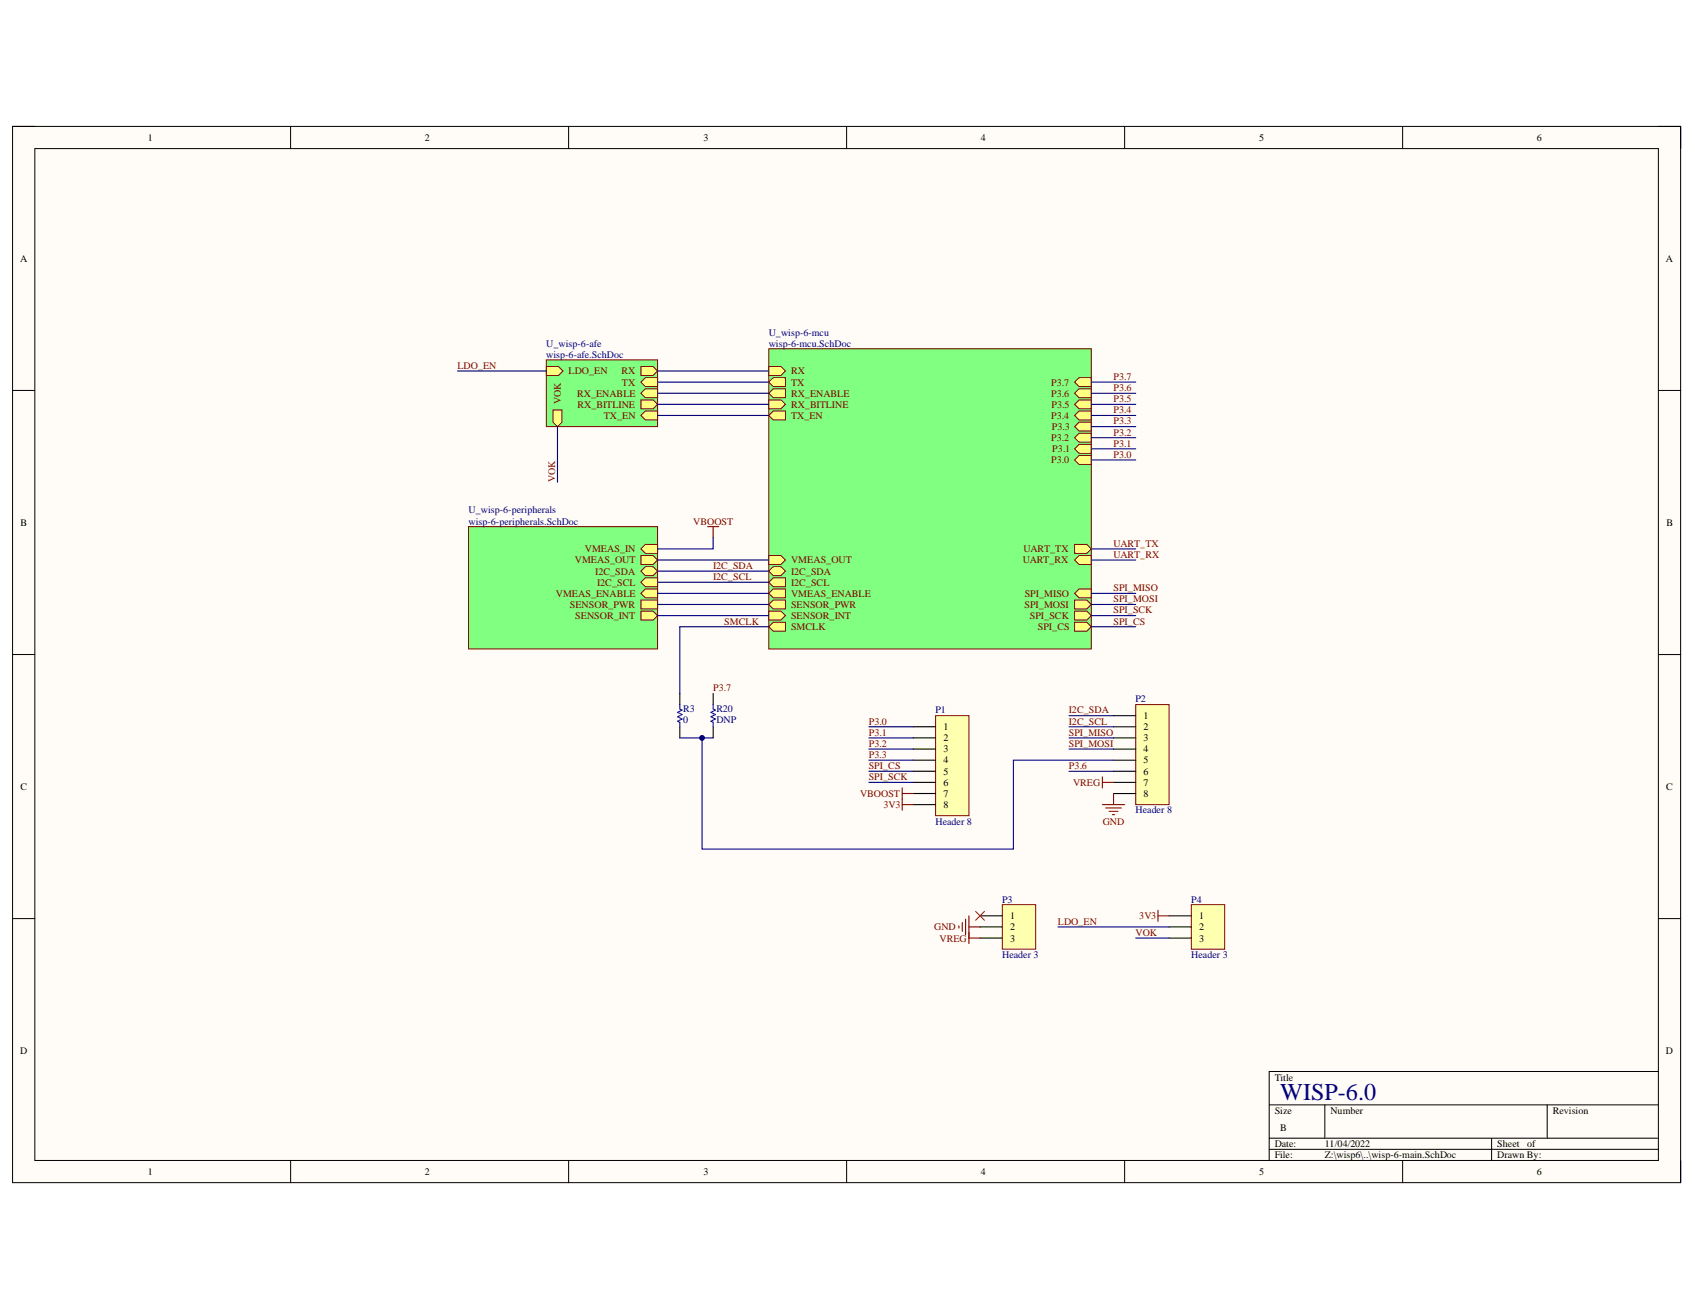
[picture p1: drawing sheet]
<svg xmlns="http://www.w3.org/2000/svg" width="279mm" height="216mm" viewBox="0 0 279 216" stroke-linecap="round" stroke-linejoin="round" font-family="sans-serif">
<path d="M2.1 20.8h274.9v174.1h-274.9z" fill-rule="evenodd" fill="#fffcf8"/>
<path d="M2.1 20.8h274.9v174.1h-274.9z" fill="none" stroke="#000" stroke-width=".16"/>
<path d="M5.7 24.5h267.7v166.8h-267.7z" fill-rule="evenodd" fill="#fffcf8"/>
<g fill="none" stroke="#000" stroke-width=".16">
<path d="M2.1 20.8h3.6M5.7 24.5h267.7v166.8h-267.7zM47.9 20.8v3.7M93.7 20.8v3.7M139.6 20.8v3.7M185.4 20.8v3.7M231.2 20.8v3.7M273.4 20.8h3.6v3.7M2.1 64.3h3.6M273.4 64.4h3.6M2.1 107.9h3.6M273.4 107.9h3.6"/>
<path d="M2.1 151.4h3.6M273.4 151.4h3.6M273.4 176.6h-64.2v14.7M47.9 191.3v3.6M93.7 191.3v3.6M139.6 191.3v3.6M185.4 191.3v3.6M209.2 182.1h64.2M209.2 187.6h64.2M209.2 189.4h64.2M218.4 182.1v5.5M231.2 191.3v3.6"/>
<path d="M245.9 187.6v3.7M255 182.1v5.5M277 191.3v3.6"/>
</g>
<path d="M126.7 57.5h53.2v49.5h-53.2z" fill-rule="evenodd" fill="#80ff80"/>
<path d="M126.7 57.5h53.2v49.5h-53.2z" fill="none" stroke="#800000" stroke-width=".16"/>
<path d="M126.7 60.4h2l.8 .7-.8 .8h-2z" fill-rule="evenodd" fill="#ffff80"/>
<path d="M126.7 60.4h2l.8 .7-.8 .8h-2z" fill="none" stroke="#800000" stroke-width=".16"/>
<path d="M126.7 63l.8-.8h2v1.5h-2z" fill-rule="evenodd" fill="#ffff80"/>
<path d="M126.7 63l.8-.8h2v1.5h-2z" fill="none" stroke="#800000" stroke-width=".16"/>
<path d="M126.7 64.8l.8-.7h2v1.4h-2z" fill-rule="evenodd" fill="#ffff80"/>
<path d="M126.7 64.8l.8-.7h2v1.4h-2z" fill="none" stroke="#800000" stroke-width=".16"/>
<path d="M126.7 97.8l.8-.7h2v1.4h-2z" fill-rule="evenodd" fill="#ffff80"/>
<path d="M126.7 97.8l.8-.7h2v1.4h-2z" fill="none" stroke="#800000" stroke-width=".16"/>
<path d="M126.7 96l.8-.8h2v1.5h-2z" fill-rule="evenodd" fill="#ffff80"/>
<path d="M126.7 96l.8-.8h2v1.5h-2z" fill="none" stroke="#800000" stroke-width=".16"/>
<path d="M126.7 94.1l.8-.7h1.2l.8 .7-.8 .8h-1.2z" fill-rule="evenodd" fill="#ffff80"/>
<path d="M126.7 94.1l.8-.7h1.2l.8 .7-.8 .8h-1.2z" fill="none" stroke="#800000" stroke-width=".16"/>
<path d="M126.7 91.6h2l.8 .7-.8 .7h-2z" fill-rule="evenodd" fill="#ffff80"/>
<path d="M126.7 91.6h2l.8 .7-.8 .7h-2z" fill="none" stroke="#800000" stroke-width=".16"/>
<path d="M177.9 75.1h2v1.4h-2l-.8-.7z" fill-rule="evenodd" fill="#ffff80"/>
<path d="M177.9 75.1h2v1.4h-2l-.8-.7z" fill="none" stroke="#800000" stroke-width=".16"/>
<path d="M177.1 74l.8-.8h2v1.5h-2z" fill-rule="evenodd" fill="#ffff80"/>
<path d="M177.1 74l.8-.8h2v1.5h-2z" fill="none" stroke="#800000" stroke-width=".16"/>
<path d="M177.1 72.1l.8-.7h2v1.5h-2z" fill-rule="evenodd" fill="#ffff80"/>
<path d="M177.1 72.1l.8-.7h2v1.5h-2z" fill="none" stroke="#800000" stroke-width=".16"/>
<path d="M177.9 69.6h2v1.4h-2l-.8-.7z" fill-rule="evenodd" fill="#ffff80"/>
<path d="M177.9 69.6h2v1.4h-2l-.8-.7z" fill="none" stroke="#800000" stroke-width=".16"/>
<path d="M177.1 68.5l.8-.8h2v1.5h-2z" fill-rule="evenodd" fill="#ffff80"/>
<path d="M177.1 68.5l.8-.8h2v1.5h-2z" fill="none" stroke="#800000" stroke-width=".16"/>
<path d="M177.1 66.6l.8-.7h2v1.5h-2z" fill-rule="evenodd" fill="#ffff80"/>
<path d="M177.1 66.6l.8-.7h2v1.5h-2z" fill="none" stroke="#800000" stroke-width=".16"/>
<path d="M177.9 64.1h2v1.4h-2l-.8-.7z" fill-rule="evenodd" fill="#ffff80"/>
<path d="M177.9 64.1h2v1.4h-2l-.8-.7z" fill="none" stroke="#800000" stroke-width=".16"/>
<path d="M177.1 63l.8-.8h2v1.5h-2z" fill-rule="evenodd" fill="#ffff80"/>
<path d="M177.1 63l.8-.8h2v1.5h-2z" fill="none" stroke="#800000" stroke-width=".16"/>
<path d="M177.1 102.6h2.1l.7 .7-.7 .7h-2.1z" fill-rule="evenodd" fill="#ffff80"/>
<path d="M177.1 102.6h2.1l.7 .7-.7 .7h-2.1z" fill="none" stroke="#800000" stroke-width=".16"/>
<path d="M126.7 65.9h2l.8 .7-.8 .8h-2z" fill-rule="evenodd" fill="#ffff80"/>
<path d="M126.7 65.9h2l.8 .7-.8 .8h-2z" fill="none" stroke="#800000" stroke-width=".16"/>
<path d="M177.1 92.3l.8-.7h2v1.4h-2z" fill-rule="evenodd" fill="#ffff80"/>
<path d="M177.1 92.3l.8-.7h2v1.4h-2z" fill="none" stroke="#800000" stroke-width=".16"/>
<path d="M177.1 89.7h2.1l.7 .8-.7 .7h-2.1z" fill-rule="evenodd" fill="#ffff80"/>
<path d="M177.1 89.7h2.1l.7 .8-.7 .7h-2.1z" fill="none" stroke="#800000" stroke-width=".16"/>
<path d="M177.1 100.7h2.1l.7 .8-.7 .7h-2.1z" fill-rule="evenodd" fill="#ffff80"/>
<path d="M177.1 100.7h2.1l.7 .8-.7 .7h-2.1z" fill="none" stroke="#800000" stroke-width=".16"/>
<path d="M126.7 99.6l.8-.7h2v1.5h-2z" fill-rule="evenodd" fill="#ffff80"/>
<path d="M126.7 99.6l.8-.7h2v1.5h-2z" fill="none" stroke="#800000" stroke-width=".16"/>
<path d="M126.7 100.7h2l.8 .8-.8 .7h-2z" fill-rule="evenodd" fill="#ffff80"/>
<path d="M126.7 100.7h2l.8 .8-.8 .7h-2z" fill="none" stroke="#800000" stroke-width=".16"/>
<path d="M126.7 68.5l.8-.8h2v1.5h-2z" fill-rule="evenodd" fill="#ffff80"/>
<path d="M126.7 68.5l.8-.8h2v1.5h-2z" fill="none" stroke="#800000" stroke-width=".16"/>
<path d="M126.7 103.3l.8-.7h2v1.4h-2z" fill-rule="evenodd" fill="#ffff80"/>
<path d="M126.7 103.3l.8-.7h2v1.4h-2z" fill="none" stroke="#800000" stroke-width=".16"/>
<path d="M177.1 97.8l.8-.7h2v1.4h-2z" fill-rule="evenodd" fill="#ffff80"/>
<path d="M177.1 97.8l.8-.7h2v1.4h-2z" fill="none" stroke="#800000" stroke-width=".16"/>
<path d="M177.1 98.9h2.1l.7 .7-.7 .8h-2.1z" fill-rule="evenodd" fill="#ffff80"/>
<path d="M177.1 98.9h2.1l.7 .7-.7 .8h-2.1z" fill="none" stroke="#800000" stroke-width=".16"/>
<path d="M90.1 59.3h18.3v11h-18.3z" fill-rule="evenodd" fill="#80ff80"/>
<path d="M90.1 59.3h18.3v11h-18.3z" fill="none" stroke="#800000" stroke-width=".16"/>
<path d="M106.4 62.2h2v1.5h-2l-.8-.7z" fill-rule="evenodd" fill="#ffff80"/>
<path d="M106.4 62.2h2v1.5h-2l-.8-.7z" fill="none" stroke="#800000" stroke-width=".16"/>
<path d="M106.4 64.1h2v1.4h-2l-.8-.7z" fill-rule="evenodd" fill="#ffff80"/>
<path d="M106.4 64.1h2v1.4h-2l-.8-.7z" fill="none" stroke="#800000" stroke-width=".16"/>
<path d="M105.6 60.4h2.1l.7 .7-.7 .8h-2.1z" fill-rule="evenodd" fill="#ffff80"/>
<path d="M105.6 60.4h2.1l.7 .7-.7 .8h-2.1z" fill="none" stroke="#800000" stroke-width=".16"/>
<path d="M105.6 65.9h2.1l.7 .7-.7 .8h-2.1z" fill-rule="evenodd" fill="#ffff80"/>
<path d="M105.6 65.9h2.1l.7 .7-.7 .8h-2.1z" fill="none" stroke="#800000" stroke-width=".16"/>
<path d="M106.4 67.7h2v1.5h-2l-.8-.7z" fill-rule="evenodd" fill="#ffff80"/>
<path d="M106.4 67.7h2v1.5h-2l-.8-.7z" fill="none" stroke="#800000" stroke-width=".16"/>
<path d="M91.2 67.6h1.4v2l-.7 .7-.7-.7z" fill-rule="evenodd" fill="#ffff80"/>
<path d="M91.2 67.6h1.4v2l-.7 .7-.7-.7z" fill="none" stroke="#800000" stroke-width=".16"/>
<path d="M90.1 60.4h2l.7 .7-.7 .8h-2z" fill-rule="evenodd" fill="#ffff80"/>
<path d="M90.1 60.4h2l.7 .7-.7 .8h-2z" fill="none" stroke="#800000" stroke-width=".16"/>
<path d="M77.2 86.8h31.2v20.2h-31.2z" fill-rule="evenodd" fill="#80ff80"/>
<path d="M77.2 86.8h31.2v20.2h-31.2z" fill="none" stroke="#800000" stroke-width=".16"/>
<path d="M106.4 89.7h2v1.5h-2l-.8-.7z" fill-rule="evenodd" fill="#ffff80"/>
<path d="M106.4 89.7h2v1.5h-2l-.8-.7z" fill="none" stroke="#800000" stroke-width=".16"/>
<path d="M105.6 91.6h2.1l.7 .7-.7 .7h-2.1z" fill-rule="evenodd" fill="#ffff80"/>
<path d="M105.6 91.6h2.1l.7 .7-.7 .7h-2.1z" fill="none" stroke="#800000" stroke-width=".16"/>
<path d="M106.4 97.1h2v1.4h-2l-.8-.7z" fill-rule="evenodd" fill="#ffff80"/>
<path d="M106.4 97.1h2v1.4h-2l-.8-.7z" fill="none" stroke="#800000" stroke-width=".16"/>
<path d="M106.4 95.2h2v1.5h-2l-.8-.7z" fill-rule="evenodd" fill="#ffff80"/>
<path d="M106.4 95.2h2v1.5h-2l-.8-.7z" fill="none" stroke="#800000" stroke-width=".16"/>
<path d="M105.6 94.1l.8-.7h1.3l.7 .7-.7 .8h-1.3z" fill-rule="evenodd" fill="#ffff80"/>
<path d="M105.6 94.1l.8-.7h1.3l.7 .7-.7 .8h-1.3z" fill="none" stroke="#800000" stroke-width=".16"/>
<path d="M105.6 100.7h2.1l.7 .8-.7 .7h-2.1z" fill-rule="evenodd" fill="#ffff80"/>
<path d="M105.6 100.7h2.1l.7 .8-.7 .7h-2.1z" fill="none" stroke="#800000" stroke-width=".16"/>
<path d="M105.6 98.9h2.8v1.5h-2.8z" fill-rule="evenodd" fill="#ffff80"/>
<path d="M105.6 98.9h2.8v1.5h-2.8z" fill="none" stroke="#800000" stroke-width=".16"/>
<path d="M116.6 86.8h1.9M117.6 86.8v1.8" fill="none" stroke="#800000" stroke-width=".18"/>
<path d="M165.2 149.1h5.5v7.3h-5.5z" fill-rule="evenodd" fill="#ffffb0"/>
<path d="M165.2 149.1h5.5v7.3h-5.5z" fill="none" stroke="#800000" stroke-width=".16"/>
<path d="M161.6 150.9h3.6M161.6 152.8h3.6M161.6 154.6h3.6" fill="none" stroke="#000" stroke-width=".18"/>
<path d="M196.4 149.1h5.5v7.3h-5.5z" fill-rule="evenodd" fill="#ffffb0"/>
<path d="M196.4 149.1h5.5v7.3h-5.5z" fill="none" stroke="#800000" stroke-width=".16"/>
<path d="M192.7 150.9h3.7M192.7 152.8h3.7M192.7 154.6h3.7" fill="none" stroke="#000" stroke-width=".18"/>
<path d="M158.1 152.6v.3M158.6 152v1.5M159.2 151.5v2.5M159.7 150.9v4.6M159.7 154.6h1.9M159.7 152.8h1.9" fill="none" stroke="#800000" stroke-width=".18"/>
<path d="M154.2 118h5.5v16.4h-5.5z" fill-rule="evenodd" fill="#ffffb0"/>
<path d="M154.2 118h5.5v16.4h-5.5z" fill="none" stroke="#800000" stroke-width=".16"/>
<path d="M150.6 119.8h3.6M150.6 121.6h3.6M150.6 123.4h3.6M150.6 125.3h3.6M150.6 127.1h3.6M150.6 128.9h3.6M150.6 130.8h3.6M150.6 132.6h3.6" fill="none" stroke="#000" stroke-width=".18"/>
<path d="M187.2 116.1h5.5v16.5h-5.5z" fill-rule="evenodd" fill="#ffffb0"/>
<path d="M187.2 116.1h5.5v16.5h-5.5z" fill="none" stroke="#800000" stroke-width=".16"/>
<path d="M112.1 114.3v1.8M112.1 119.8v1.8M117.6 114.3v1.8M117.6 119.8v1.8M183.6 118h3.6M183.6 119.8h3.6M183.6 121.6h3.6M183.6 123.4h3.6M183.6 125.3h3.6M183.6 127.1h3.6M183.6 128.9h3.6M183.6 130.8h3.6" fill="none" stroke="#000" stroke-width=".18"/>
<path d="M148.7 129.9v3.6M148.7 130.8h1.9M148.7 132.6h1.9M181.7 132.6h3.7M181.7 128v1.9M181.7 128.9h1.9M182.3 133.2h2.5M182.8 133.7h1.5M183.4 134.3h.3M183.6 130.8v1.8M190.9 150v1.9M190.9 150.9h1.8" fill="none" stroke="#800000" stroke-width=".18"/>
<path d="M112.1 116.1v.8l.3 .1-.7 .4 .7 .4-.7 .3 .7 .4-.7 .4 .4 .2v.7M117.6 116.1v.8l.3 .1-.7 .4 .7 .4-.7 .3 .7 .4-.7 .4 .4 .2v.7" fill="none" stroke="#00f" stroke-width=".18"/>
<g fill="none" stroke="#000080" stroke-width=".18">
<path d="M91.9 70.3v9.2M108.4 61.1h18.3M108.4 64.8h18.3M108.4 66.6h18.3M108.4 63h18.3M108.4 68.5h18.3M179.9 64.8h7.3M179.9 66.6h7.3M179.9 63h7.3M179.9 68.5h7.3M179.9 70.3h7.3M179.9 72.1h7.3"/>
<path d="M179.9 74h7.3M179.9 75.8h7.3M108.4 92.3h18.3M108.4 94.1h18.3M108.4 96h18.3M108.4 97.8h18.3M108.4 99.6h18.3M117.6 88.6v1.9h-9.2M179.9 92.3h7.3M179.9 97.8h7.3M179.9 90.5h7.3M179.9 99.6h7.3"/>
<path d="M108.4 101.5h18.3M126.7 103.3h-14.6v11M143.2 119.8h7.4M176.2 119.8h7.4M176.2 118h7.4M179.9 101.5h7.3M179.9 103.3h7.3M112.1 121.6h3.6v18.3h51.3v-14.6h16.6M143.2 128.9h7.4M143.2 127.1h7.4M143.2 125.3h7.4M143.2 123.4h7.4"/>
<path d="M143.2 121.6h7.4M176.2 127.1h7.4M176.2 123.4h7.4M176.2 121.6h7.4M174.4 152.8h18.3M187.2 154.6h5.5"/>
</g>
<circle cx="115.7" cy="121.6" r=".37" fill="#000080"/>
<circle cx="115.7" cy="121.6" r=".37" fill="none" stroke="#000080" stroke-width=".16"/>
<path d="M115.7 121.6h1.9" fill="none" stroke="#000080" stroke-width=".18"/>
<circle cx="115.7" cy="121.6" r=".37" fill="#000080"/>
<circle cx="115.7" cy="121.6" r=".37" fill="none" stroke="#000080" stroke-width=".16"/>
<path d="M75.4 61.1h14.7" fill="none" stroke="#000080" stroke-width=".18"/>
<path d="M160.8 150.2l1.5 1.5M162.3 150.2l-1.5 1.5" fill="none" stroke="#f00" stroke-width=".16"/>
<text font-size="4" fill="#000080" x="211" y="181.2">WISP-6.0</text>
<g font-size="1.7" fill="#800000">
<text x="92.5" y="66.6" transform="rotate(-90 92.5 66.6)">VOK</text>
<text x="91.5" y="79.4" transform="rotate(-90 91.5 79.4)">VOK</text>
</g>
<g font-size="1.6">
<text x="24.4" y="23.2">1</text>
<text x="70" y="23.2">2</text>
<text x="116" y="23.2">3</text>
<text x="161.7" y="23.2">4</text>
<text x="207.6" y="23.2">5</text>
<text x="253.3" y="23.2">6</text>
<text x="3.3" y="43.2">A</text>
<text x="274.6" y="43.2">A</text>
<text x="3.4" y="86.7">B</text>
<text x="274.7" y="86.7">B</text>
<text x="188.5" y="118.5">1</text>
<text x="155.5" y="120.3">1</text>
<text x="155.5" y="122.2">2</text>
<text x="155.5" y="124">3</text>
<text x="155.5" y="125.8">4</text>
<text x="188.5" y="120.3">2</text>
<text x="188.5" y="122.2">3</text>
<text x="188.5" y="124">4</text>
<text x="188.5" y="125.8">5</text>
<text x="3.4" y="130.2">C</text>
<text x="155.5" y="127.7">5</text>
<text x="155.5" y="129.5">6</text>
<text x="155.5" y="131.3">7</text>
<text x="188.5" y="127.7">6</text>
<text x="188.5" y="129.5">7</text>
<text x="188.5" y="131.3">8</text>
<text x="274.7" y="130.2">C</text>
<text x="155.5" y="133.2">8</text>
<text x="166.5" y="151.5">1</text>
<text x="166.5" y="153.3">2</text>
<text x="166.5" y="155.2">3</text>
<text x="197.7" y="151.5">1</text>
<text x="197.7" y="153.3">2</text>
<text x="197.7" y="155.2">3</text>
<text x="3.3" y="173.7">D</text>
<text x="274.6" y="173.7">D</text>
<text x="210.1" y="178.1">Title</text>
<text x="210.1" y="183.6">Size</text>
<text x="219.3" y="183.6">Number</text>
<text x="256" y="183.6">Revision</text>
<text x="210.1" y="189.1">Date:</text>
<text x="210.1" y="190.9">File:</text>
<text x="211" y="186.3">B</text>
<text x="218.4" y="189.1">11/04/2022</text>
<text x="218.4" y="190.9">Z:\wisp6\..\wisp-6-main.SchDoc</text>
<text x="246.8" y="189.1">Sheet</text>
<text x="246.8" y="190.9">Drawn By:</text>
<text x="251.8" y="189.1">of</text>
<text x="24.4" y="193.6">1</text>
<text x="70" y="193.6">2</text>
<text x="116" y="193.6">3</text>
<text x="161.7" y="193.6">4</text>
<text x="207.6" y="193.6">5</text>
<text x="253.3" y="193.6">6</text>
</g>
<g font-size="1.6" fill="#000080">
<text x="90" y="57.1">U_wisp-6-afe</text>
<text x="90" y="58.9">wisp-6-afe.SchDoc</text>
<text x="126.7" y="55.3">U_wisp-6-mcu</text>
<text x="126.7" y="57.1">wisp-6-mcu.SchDoc</text>
<text x="77.2" y="84.6">U_wisp-6-peripherals</text>
<text x="77.2" y="86.5">wisp-6-peripherals.SchDoc</text>
<text x="112.6" y="119.2">0</text>
<text x="112.6" y="117.4">R3</text>
<text x="118.1" y="119.2">DNP</text>
<text x="118.1" y="117.4">R20</text>
<text x="154.2" y="117.6">P1</text>
<text x="187.2" y="115.8">P2</text>
<text x="154.2" y="135.9">Header 8</text>
<text x="187.2" y="134.1">Header 8</text>
<text x="165.2" y="148.7">P3</text>
<text x="196.4" y="148.7">P4</text>
<text x="165.2" y="157.9">Header 3</text>
<text x="196.4" y="157.9">Header 3</text>
</g>
<g font-size="1.6" fill="#800000">
<text x="75.4" y="60.8">LDO_EN</text>
<text x="93.7" y="61.7">LDO_EN</text>
<text x="95.1" y="65.4">RX_ENABLE</text>
<text x="102.4" y="61.7">RX</text>
<text x="102.5" y="63.5">TX</text>
<text x="130.4" y="61.7">RX</text>
<text x="130.4" y="63.5">TX</text>
<text x="130.4" y="65.4">RX_ENABLE</text>
<text x="173.3" y="65.4">P3.6</text>
<text x="173.3" y="63.5">P3.7</text>
<text x="183.6" y="62.6">P3.7</text>
<text x="183.6" y="64.4">P3.6</text>
<text x="95.2" y="67.2">RX_BITLINE</text>
<text x="99.5" y="69">TX_EN</text>
<text x="130.4" y="67.2">RX_BITLINE</text>
<text x="130.4" y="69">TX_EN</text>
<text x="173.3" y="69">P3.4</text>
<text x="173.3" y="67.2">P3.5</text>
<text x="173.4" y="70.9">P3.3</text>
<text x="183.6" y="66.3">P3.5</text>
<text x="183.6" y="68.1">P3.4</text>
<text x="183.6" y="69.9">P3.3</text>
<text x="183.6" y="71.8">P3.2</text>
<text x="173.3" y="76.4">P3.0</text>
<text x="173.3" y="72.7">P3.2</text>
<text x="173.4" y="74.5">P3.1</text>
<text x="183.6" y="73.6">P3.1</text>
<text x="183.6" y="75.4">P3.0</text>
<text x="114.3" y="86.5">VBOOST</text>
<text x="94.7" y="92.8">VMEAS_OUT</text>
<text x="96.4" y="91">VMEAS_IN</text>
<text x="98.1" y="94.7">I2C_SDA</text>
<text x="117.5" y="93.8">I2C_SDA</text>
<text x="117.5" y="95.6">I2C_SCL</text>
<text x="130.4" y="94.7">I2C_SDA</text>
<text x="130.4" y="92.8">VMEAS_OUT</text>
<text x="168.6" y="92.8">UART_RX</text>
<text x="168.7" y="91">UART_TX</text>
<text x="183.6" y="90.1">UART_TX</text>
<text x="183.6" y="92">UART_RX</text>
<text x="91.6" y="98.3">VMEAS_ENABLE</text>
<text x="93.9" y="100.2">SENSOR_PWR</text>
<text x="98.4" y="96.5">I2C_SCL</text>
<text x="130.4" y="98.3">VMEAS_ENABLE</text>
<text x="130.4" y="96.5">I2C_SCL</text>
<text x="130.4" y="100.2">SENSOR_PWR</text>
<text x="168.9" y="100.2">SPI_MOSI</text>
<text x="168.9" y="98.3">SPI_MISO</text>
<text x="183.6" y="97.5">SPI_MISO</text>
<text x="183.6" y="99.3">SPI_MOSI</text>
<text x="183.6" y="101.1">SPI_SCK</text>
<text x="94.8" y="102">SENSOR_INT</text>
<text x="119.4" y="103">SMCLK</text>
<text x="130.4" y="102">SENSOR_INT</text>
<text x="130.4" y="103.8">SMCLK</text>
<text x="169.8" y="102">SPI_SCK</text>
<text x="171.1" y="103.8">SPI_CS</text>
<text x="183.6" y="103">SPI_CS</text>
<text x="117.5" y="113.9">P3.7</text>
<text x="143.2" y="119.4">P3.0</text>
<text x="176.2" y="117.6">I2C_SDA</text>
<text x="176.2" y="119.4">I2C_SCL</text>
<text x="143.2" y="124.9">P3.3</text>
<text x="143.2" y="123.1">P3.2</text>
<text x="143.2" y="121.3">P3.1</text>
<text x="176.2" y="123.1">SPI_MOSI</text>
<text x="176.2" y="121.3">SPI_MISO</text>
<text x="141.8" y="131.3">VBOOST</text>
<text x="143.2" y="128.6">SPI_SCK</text>
<text x="143.2" y="126.8">SPI_CS</text>
<text x="176.2" y="126.8">P3.6</text>
<text x="176.9" y="129.5">VREG</text>
<text x="145.6" y="133.2">3V3</text>
<text x="181.8" y="135.9">GND</text>
<text x="154" y="153.3">GND</text>
<text x="154.9" y="155.2">VREG</text>
<text x="174.4" y="152.4">LDO_EN</text>
<text x="187.2" y="154.2">VOK</text>
<text x="187.8" y="151.5">3V3</text>
</g>
</svg>
